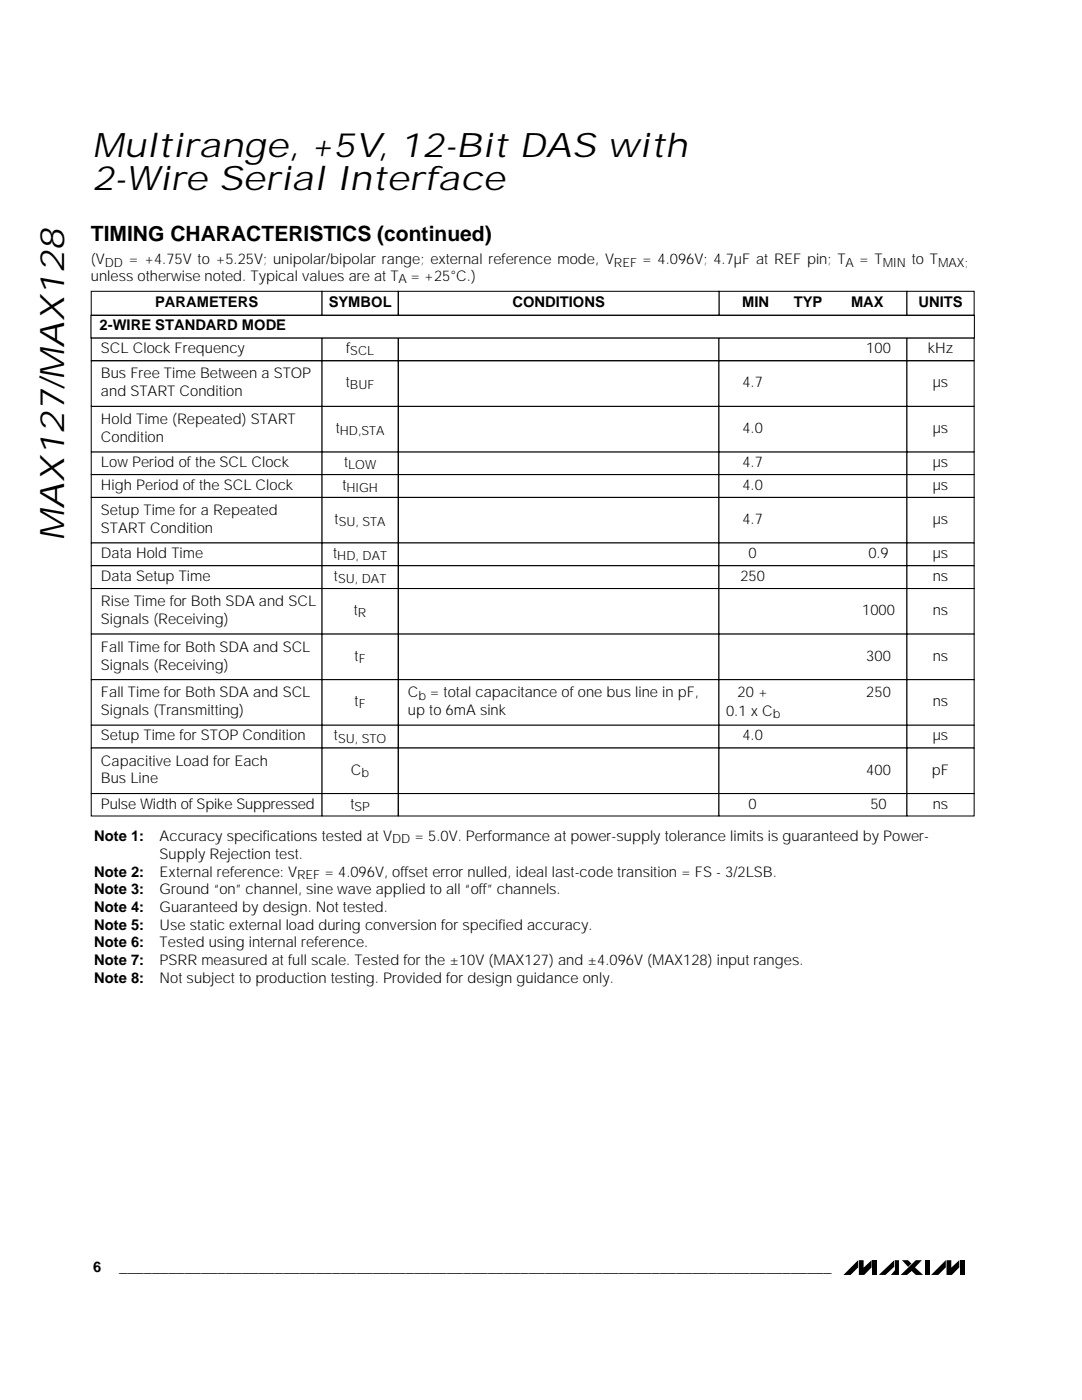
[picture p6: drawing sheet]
<svg xmlns="http://www.w3.org/2000/svg" width="216mm" height="279mm" viewBox="0 0 216 279" stroke-linecap="round" stroke-linejoin="round" font-family="sans-serif">
<path d="M171.2 251.5v1.4l-1.5 1.5h-1.4zM171.4 251.5h.9v1.5l1.6-1.5v1.4l-1.5 1.5h-1zM174.1 251.5h.9v2.9h-.9zM175.4 254.4l3-2.9v1.3l-1.7 1.6zM178.6 251.5h.8v2.9h-1.6l.8-.9zM180 251.5h1.2l.7 .7-.7 .6zM179.7 254.4l3-2.9h1.2l-1.3 1.5 1.6 1.4h-1.5l-.8-.8-.9 .8zM184.5 251.5h1v2.9h-1zM188.7 251.5v1.4l-1.5 1.5h-1.4zM188.9 251.5h.9v1.5l1.6-1.5v1.4l-1.5 1.5h-1zM191.6 251.5h.9v2.9h-.9z" fill="#000"/>
<path d="M18.3 58.2h45.9v4.7h-45.9z" fill-rule="evenodd" fill="#fff"/>
<path d="M18.2 58.1h46.1v4.8h-46.1z" fill="none" stroke="#000" stroke-width=".2"/>
<path d="M64.3 58.2h15.1v4.7h-15.1z" fill-rule="evenodd" fill="#fff"/>
<path d="M64.3 58.1h15.2v4.8h-15.2z" fill="none" stroke="#000" stroke-width=".2"/>
<path d="M143.5 58.2h37.4v4.7h-37.4z" fill-rule="evenodd" fill="#fff"/>
<path d="M143.5 58.1h37.5v4.8h-37.5z" fill="none" stroke="#000" stroke-width=".2"/>
<path d="M181 58.2h13.3v4.7h-13.3z" fill-rule="evenodd" fill="#fff"/>
<path d="M181 58.1h13.4v4.8h-13.4z" fill="none" stroke="#000" stroke-width=".2"/>
<path d="M79.5 58.2h63.9v4.7h-63.9z" fill-rule="evenodd" fill="#fff"/>
<path d="M79.5 58.1h64v4.8h-64z" fill="none" stroke="#000" stroke-width=".2"/>
<path d="M18.3 63h45.9v4.4h-45.9z" fill-rule="evenodd" fill="#fff"/>
<path d="M18.2 62.9h46.1v4.6h-46.1z" fill="none" stroke="#000" stroke-width=".2"/>
<path d="M64.3 63h15.1v4.4h-15.1z" fill-rule="evenodd" fill="#fff"/>
<path d="M64.3 62.9h15.2v4.6h-15.2z" fill="none" stroke="#000" stroke-width=".2"/>
<path d="M79.5 63h63.9v4.4h-63.9z" fill-rule="evenodd" fill="#fff"/>
<path d="M79.5 62.9h64v4.6h-64z" fill="none" stroke="#000" stroke-width=".2"/>
<path d="M143.5 63h37.4v4.4h-37.4z" fill-rule="evenodd" fill="#fff"/>
<path d="M143.5 62.9h37.5v4.6h-37.5z" fill="none" stroke="#000" stroke-width=".2"/>
<path d="M181 63h13.3v4.4h-13.3z" fill-rule="evenodd" fill="#fff"/>
<path d="M181 62.9h13.4v4.6h-13.4z" fill="none" stroke="#000" stroke-width=".2"/>
<path d="M18.3 90.3h45.9v4.4h-45.9z" fill-rule="evenodd" fill="#fff"/>
<path d="M18.2 90.2h46.1v4.5h-46.1z" fill="none" stroke="#000" stroke-width=".2"/>
<path d="M64.3 90.3h15.1v4.4h-15.1z" fill-rule="evenodd" fill="#fff"/>
<path d="M64.3 90.2h15.2v4.5h-15.2z" fill="none" stroke="#000" stroke-width=".2"/>
<path d="M79.5 90.3h63.9v4.4h-63.9z" fill-rule="evenodd" fill="#fff"/>
<path d="M79.5 90.2h64v4.5h-64z" fill="none" stroke="#000" stroke-width=".2"/>
<path d="M143.5 90.3h37.4v4.4h-37.4z" fill-rule="evenodd" fill="#fff"/>
<path d="M143.5 90.2h37.5v4.5h-37.5z" fill="none" stroke="#000" stroke-width=".2"/>
<path d="M181 90.3h13.3v4.4h-13.3z" fill-rule="evenodd" fill="#fff"/>
<path d="M181 90.2h13.4v4.5h-13.4z" fill="none" stroke="#000" stroke-width=".2"/>
<path d="M18.3 94.8h45.9v4.4h-45.9z" fill-rule="evenodd" fill="#fff"/>
<path d="M18.2 94.7h46.1v4.6h-46.1z" fill="none" stroke="#000" stroke-width=".2"/>
<path d="M64.3 94.8h15.1v4.4h-15.1z" fill-rule="evenodd" fill="#fff"/>
<path d="M64.3 94.7h15.2v4.6h-15.2z" fill="none" stroke="#000" stroke-width=".2"/>
<path d="M79.5 94.8h63.9v4.4h-63.9z" fill-rule="evenodd" fill="#fff"/>
<path d="M79.5 94.7h64v4.6h-64z" fill="none" stroke="#000" stroke-width=".2"/>
<path d="M143.5 94.8h37.4v4.4h-37.4z" fill-rule="evenodd" fill="#fff"/>
<path d="M143.5 94.7h37.5v4.6h-37.5z" fill="none" stroke="#000" stroke-width=".2"/>
<path d="M181 94.8h13.3v4.4h-13.3z" fill-rule="evenodd" fill="#fff"/>
<path d="M181 94.7h13.4v4.6h-13.4z" fill="none" stroke="#000" stroke-width=".2"/>
<path d="M18.3 99.3h45.9v9h-45.9z" fill-rule="evenodd" fill="#fff"/>
<path d="M18.2 99.3h46.1v9.1h-46.1z" fill="none" stroke="#000" stroke-width=".2"/>
<path d="M64.3 99.3h15.1v9h-15.1z" fill-rule="evenodd" fill="#fff"/>
<path d="M64.3 99.3h15.2v9.1h-15.2z" fill="none" stroke="#000" stroke-width=".2"/>
<path d="M79.5 99.3h63.9v9h-63.9z" fill-rule="evenodd" fill="#fff"/>
<path d="M79.5 99.3h64v9.1h-64z" fill="none" stroke="#000" stroke-width=".2"/>
<path d="M143.5 99.3h37.4v9h-37.4z" fill-rule="evenodd" fill="#fff"/>
<path d="M143.5 99.3h37.5v9.1h-37.5z" fill="none" stroke="#000" stroke-width=".2"/>
<path d="M181 99.3h13.3v9h-13.3z" fill-rule="evenodd" fill="#fff"/>
<path d="M181 99.3h13.4v9.1h-13.4z" fill="none" stroke="#000" stroke-width=".2"/>
<path d="M18.3 108.4h45.9v4.4h-45.9z" fill-rule="evenodd" fill="#fff"/>
<path d="M18.2 108.4h46.1v4.5h-46.1z" fill="none" stroke="#000" stroke-width=".2"/>
<path d="M64.3 108.4h15.1v4.4h-15.1z" fill-rule="evenodd" fill="#fff"/>
<path d="M64.3 108.4h15.2v4.5h-15.2z" fill="none" stroke="#000" stroke-width=".2"/>
<path d="M79.5 108.4h63.9v4.4h-63.9z" fill-rule="evenodd" fill="#fff"/>
<path d="M79.5 108.4h64v4.5h-64z" fill="none" stroke="#000" stroke-width=".2"/>
<path d="M143.5 108.4h37.4v4.4h-37.4z" fill-rule="evenodd" fill="#fff"/>
<path d="M143.5 108.4h37.5v4.5h-37.5z" fill="none" stroke="#000" stroke-width=".2"/>
<path d="M181 108.4h13.3v4.4h-13.3z" fill-rule="evenodd" fill="#fff"/>
<path d="M181 108.4h13.4v4.5h-13.4z" fill="none" stroke="#000" stroke-width=".2"/>
<path d="M18.3 113h45.9v4.4h-45.9z" fill-rule="evenodd" fill="#fff"/>
<path d="M18.2 112.9h46.1v4.6h-46.1z" fill="none" stroke="#000" stroke-width=".2"/>
<path d="M64.3 113h15.1v4.4h-15.1z" fill-rule="evenodd" fill="#fff"/>
<path d="M64.3 112.9h15.2v4.6h-15.2z" fill="none" stroke="#000" stroke-width=".2"/>
<path d="M79.5 113h63.9v4.4h-63.9z" fill-rule="evenodd" fill="#fff"/>
<path d="M79.5 112.9h64v4.6h-64z" fill="none" stroke="#000" stroke-width=".2"/>
<path d="M143.5 113h37.4v4.4h-37.4z" fill-rule="evenodd" fill="#fff"/>
<path d="M143.5 112.9h37.5v4.6h-37.5z" fill="none" stroke="#000" stroke-width=".2"/>
<path d="M181 113h13.3v4.4h-13.3z" fill-rule="evenodd" fill="#fff"/>
<path d="M181 112.9h13.4v4.6h-13.4z" fill="none" stroke="#000" stroke-width=".2"/>
<path d="M18.3 117.5h45.9v9h-45.9z" fill-rule="evenodd" fill="#fff"/>
<path d="M18.2 117.5h46.1v9.1h-46.1z" fill="none" stroke="#000" stroke-width=".2"/>
<path d="M64.3 117.5h15.1v9h-15.1z" fill-rule="evenodd" fill="#fff"/>
<path d="M64.3 117.5h15.2v9.1h-15.2z" fill="none" stroke="#000" stroke-width=".2"/>
<path d="M79.5 117.5h63.9v9h-63.9z" fill-rule="evenodd" fill="#fff"/>
<path d="M79.5 117.5h64v9.1h-64z" fill="none" stroke="#000" stroke-width=".2"/>
<path d="M143.5 117.5h37.4v9h-37.4z" fill-rule="evenodd" fill="#fff"/>
<path d="M143.5 117.5h37.5v9.1h-37.5z" fill="none" stroke="#000" stroke-width=".2"/>
<path d="M181 117.5h13.3v9h-13.3z" fill-rule="evenodd" fill="#fff"/>
<path d="M181 117.5h13.4v9.1h-13.4z" fill="none" stroke="#000" stroke-width=".2"/>
<path d="M18.3 126.6h45.9v9h-45.9z" fill-rule="evenodd" fill="#fff"/>
<path d="M18.2 126.6h46.1v9h-46.1z" fill="none" stroke="#000" stroke-width=".2"/>
<path d="M64.3 126.6h15.1v9h-15.1z" fill-rule="evenodd" fill="#fff"/>
<path d="M64.3 126.6h15.2v9h-15.2z" fill="none" stroke="#000" stroke-width=".2"/>
<path d="M79.5 126.6h63.9v9h-63.9z" fill-rule="evenodd" fill="#fff"/>
<path d="M79.5 126.6h64v9h-64z" fill="none" stroke="#000" stroke-width=".2"/>
<path d="M143.5 126.6h37.4v9h-37.4z" fill-rule="evenodd" fill="#fff"/>
<path d="M143.5 126.6h37.5v9h-37.5z" fill="none" stroke="#000" stroke-width=".2"/>
<path d="M181 126.6h13.3v9h-13.3z" fill-rule="evenodd" fill="#fff"/>
<path d="M181 126.6h13.4v9h-13.4z" fill="none" stroke="#000" stroke-width=".2"/>
<path d="M18.3 135.7h45.9v9h-45.9z" fill-rule="evenodd" fill="#fff"/>
<path d="M18.2 135.6h46.1v9.1h-46.1z" fill="none" stroke="#000" stroke-width=".2"/>
<path d="M64.3 135.7h15.1v9h-15.1z" fill-rule="evenodd" fill="#fff"/>
<path d="M64.3 135.6h15.2v9.1h-15.2z" fill="none" stroke="#000" stroke-width=".2"/>
<path d="M79.5 135.7h63.9v9h-63.9z" fill-rule="evenodd" fill="#fff"/>
<path d="M79.5 135.6h64v9.1h-64z" fill="none" stroke="#000" stroke-width=".2"/>
<path d="M143.5 135.7h37.4v9h-37.4z" fill-rule="evenodd" fill="#fff"/>
<path d="M143.5 135.6h37.5v9.1h-37.5z" fill="none" stroke="#000" stroke-width=".2"/>
<path d="M181 135.7h13.3v9h-13.3z" fill-rule="evenodd" fill="#fff"/>
<path d="M181 135.6h13.4v9.1h-13.4z" fill="none" stroke="#000" stroke-width=".2"/>
<path d="M18.3 144.8h45.9v4.4h-45.9z" fill-rule="evenodd" fill="#fff"/>
<path d="M18.2 144.7h46.1v4.6h-46.1z" fill="none" stroke="#000" stroke-width=".2"/>
<path d="M64.3 144.8h15.1v4.4h-15.1z" fill-rule="evenodd" fill="#fff"/>
<path d="M64.3 144.7h15.2v4.6h-15.2z" fill="none" stroke="#000" stroke-width=".2"/>
<path d="M79.5 144.8h63.9v4.4h-63.9z" fill-rule="evenodd" fill="#fff"/>
<path d="M79.5 144.7h64v4.6h-64z" fill="none" stroke="#000" stroke-width=".2"/>
<path d="M143.5 144.8h37.4v4.4h-37.4z" fill-rule="evenodd" fill="#fff"/>
<path d="M143.5 144.7h37.5v4.6h-37.5z" fill="none" stroke="#000" stroke-width=".2"/>
<path d="M181 144.8h13.3v4.4h-13.3z" fill-rule="evenodd" fill="#fff"/>
<path d="M181 144.7h13.4v4.6h-13.4z" fill="none" stroke="#000" stroke-width=".2"/>
<path d="M18.3 149.4h45.9v8.9h-45.9z" fill-rule="evenodd" fill="#fff"/>
<path d="M18.2 149.3h46.1v9.1h-46.1z" fill="none" stroke="#000" stroke-width=".2"/>
<path d="M64.3 149.4h15.1v8.9h-15.1z" fill-rule="evenodd" fill="#fff"/>
<path d="M64.3 149.3h15.2v9.1h-15.2z" fill="none" stroke="#000" stroke-width=".2"/>
<path d="M79.5 149.4h63.9v8.9h-63.9z" fill-rule="evenodd" fill="#fff"/>
<path d="M79.5 149.3h64v9.1h-64z" fill="none" stroke="#000" stroke-width=".2"/>
<path d="M143.5 149.4h37.4v8.9h-37.4z" fill-rule="evenodd" fill="#fff"/>
<path d="M143.5 149.3h37.5v9.1h-37.5z" fill="none" stroke="#000" stroke-width=".2"/>
<path d="M181 149.4h13.3v8.9h-13.3z" fill-rule="evenodd" fill="#fff"/>
<path d="M181 149.3h13.4v9.1h-13.4z" fill="none" stroke="#000" stroke-width=".2"/>
<path d="M18.3 158.4h45.9v4.4h-45.9z" fill-rule="evenodd" fill="#fff"/>
<path d="M18.2 158.4h46.1v4.4h-46.1z" fill="none" stroke="#000" stroke-width=".2"/>
<path d="M64.3 158.4h15.1v4.4h-15.1z" fill-rule="evenodd" fill="#fff"/>
<path d="M64.3 158.4h15.2v4.4h-15.2z" fill="none" stroke="#000" stroke-width=".2"/>
<path d="M79.5 158.4h63.9v4.4h-63.9z" fill-rule="evenodd" fill="#fff"/>
<path d="M79.5 158.4h64v4.4h-64z" fill="none" stroke="#000" stroke-width=".2"/>
<path d="M143.5 158.4h37.4v4.4h-37.4z" fill-rule="evenodd" fill="#fff"/>
<path d="M143.5 158.4h37.5v4.4h-37.5z" fill="none" stroke="#000" stroke-width=".2"/>
<path d="M181 158.4h13.3v4.4h-13.3z" fill-rule="evenodd" fill="#fff"/>
<path d="M181 158.4h13.4v4.4h-13.4z" fill="none" stroke="#000" stroke-width=".2"/>
<path d="M18.3 81.2h45.9v8.9h-45.9z" fill-rule="evenodd" fill="#fff"/>
<path d="M18.2 81.1h46.1v9.1h-46.1z" fill="none" stroke="#000" stroke-width=".2"/>
<path d="M64.3 81.2h15.1v8.9h-15.1z" fill-rule="evenodd" fill="#fff"/>
<path d="M64.3 81.1h15.2v9.1h-15.2z" fill="none" stroke="#000" stroke-width=".2"/>
<path d="M79.5 81.2h63.9v8.9h-63.9z" fill-rule="evenodd" fill="#fff"/>
<path d="M79.5 81.1h64v9.1h-64z" fill="none" stroke="#000" stroke-width=".2"/>
<path d="M143.5 81.2h37.4v8.9h-37.4z" fill-rule="evenodd" fill="#fff"/>
<path d="M143.5 81.1h37.5v9.1h-37.5z" fill="none" stroke="#000" stroke-width=".2"/>
<path d="M181 81.2h13.3v8.9h-13.3z" fill-rule="evenodd" fill="#fff"/>
<path d="M181 81.1h13.4v9.1h-13.4z" fill="none" stroke="#000" stroke-width=".2"/>
<path d="M18.3 72.1h45.9v8.9h-45.9z" fill-rule="evenodd" fill="#fff"/>
<path d="M18.2 72h46.1v9.1h-46.1z" fill="none" stroke="#000" stroke-width=".2"/>
<path d="M64.3 72.1h15.1v8.9h-15.1z" fill-rule="evenodd" fill="#fff"/>
<path d="M64.3 72h15.2v9.1h-15.2z" fill="none" stroke="#000" stroke-width=".2"/>
<path d="M79.5 72.1h63.9v8.9h-63.9z" fill-rule="evenodd" fill="#fff"/>
<path d="M79.5 72h64v9.1h-64z" fill="none" stroke="#000" stroke-width=".2"/>
<path d="M143.5 72.1h37.4v8.9h-37.4z" fill-rule="evenodd" fill="#fff"/>
<path d="M143.5 72h37.5v9.1h-37.5z" fill="none" stroke="#000" stroke-width=".2"/>
<path d="M181 72.1h13.3v8.9h-13.3z" fill-rule="evenodd" fill="#fff"/>
<path d="M181 72h13.4v9.1h-13.4z" fill="none" stroke="#000" stroke-width=".2"/>
<path d="M18.3 67.5h45.9v4.4h-45.9z" fill-rule="evenodd" fill="#fff"/>
<path d="M18.2 67.5h46.1v4.5h-46.1z" fill="none" stroke="#000" stroke-width=".2"/>
<path d="M64.3 67.5h15.1v4.4h-15.1z" fill-rule="evenodd" fill="#fff"/>
<path d="M64.3 67.5h15.2v4.5h-15.2z" fill="none" stroke="#000" stroke-width=".2"/>
<path d="M79.5 67.5h63.9v4.4h-63.9z" fill-rule="evenodd" fill="#fff"/>
<path d="M79.5 67.5h64v4.5h-64z" fill="none" stroke="#000" stroke-width=".2"/>
<path d="M143.5 67.5h37.4v4.4h-37.4z" fill-rule="evenodd" fill="#fff"/>
<path d="M143.5 67.5h37.5v4.5h-37.5z" fill="none" stroke="#000" stroke-width=".2"/>
<path d="M181 67.5h13.3v4.4h-13.3z" fill-rule="evenodd" fill="#fff"/>
<path d="M181 67.5h13.4v4.5h-13.4z" fill="none" stroke="#000" stroke-width=".2"/>
<path d="M18.2 63h176.2v4.4h-176.2z" fill-rule="evenodd" fill="#fff"/>
<path d="M18.2 63h176.2v4.4h-176.2z" fill="none" stroke="#000" stroke-width=".2"/>
<g font-size="6.8">
<text x="18.4" y="31.3">Multirange, +5V, 12-Bit DAS with</text>
<text x="18.4" y="38">2-Wire Serial Interface</text>
<text x="12.8" y="107.9" transform="rotate(-90 12.8 107.9)">MAX127/MAX128</text>
</g>
<text font-size="4.2" x="18.1" y="48.2">TIMING CHARACTERISTICS (continued)</text>
<g font-size="2.9">
<text x="18.1" y="52.8">(V</text>
<text x="25.7" y="52.8">= +4.75V to +5.25V; unipolar/bipolar range; external reference mode, V</text>
<text x="128.1" y="52.8">= 4.096V; 4.7µF at REF pin; T</text>
<text x="171.4" y="52.8">= T</text>
<text x="181.9" y="52.8">to T</text>
<text x="18.1" y="56.1">unless otherwise noted. Typical values are at T</text>
<text x="81.9" y="56.1">= +25°C.)</text>
<text x="19.9" y="65.9">2-WIRE STANDARD MODE</text>
<text x="31" y="61.3">PARAMETERS</text>
<text x="65.6" y="61.3">SYMBOL</text>
<text x="102.2" y="61.3">CONDITIONS</text>
<text x="148.1" y="61.3">MIN</text>
<text x="158.4" y="61.3">TYP</text>
<text x="169.8" y="61.3">MAX</text>
<text x="183.3" y="61.3">UNITS</text>
<text x="20.1" y="70.5">SCL Clock Frequency</text>
<text x="69.1" y="70.5">f</text>
<text x="172.9" y="70.5">100</text>
<text x="185.1" y="70.5">kHz</text>
<text x="20.1" y="75.5">Bus Free Time Between a STOP</text>
<text x="69" y="77.3">t</text>
<text x="148.1" y="77.3">4.7</text>
<text x="186.1" y="77.3">µs</text>
<text x="20.1" y="79.1">and START Condition</text>
<text x="20.1" y="84.6">Hold Time (Repeated) START</text>
<text x="20.1" y="88.2">Condition</text>
<text x="67" y="86.4">t</text>
<text x="148.1" y="86.4">4.0</text>
<text x="186.1" y="86.4">µs</text>
<text x="20.1" y="93.2">Low Period of the SCL Clock</text>
<text x="68.7" y="93.2">t</text>
<text x="148.1" y="93.2">4.7</text>
<text x="186.1" y="93.2">µs</text>
<text x="20.1" y="97.8">High Period of the SCL Clock</text>
<text x="68.3" y="97.8">t</text>
<text x="148.1" y="97.8">4.0</text>
<text x="186.1" y="97.8">µs</text>
<text x="20.1" y="102.8">Setup Time for a Repeated</text>
<text x="20.1" y="106.3">START Condition</text>
<text x="66.8" y="104.6">t</text>
<text x="148.1" y="104.6">4.7</text>
<text x="186.1" y="104.6">µs</text>
<text x="20.1" y="111.4">Data Hold Time</text>
<text x="66.5" y="111.4">t</text>
<text x="149.4" y="111.4">0</text>
<text x="173.3" y="111.4">0.9</text>
<text x="186.1" y="111.4">µs</text>
<text x="20.1" y="115.9">Data Setup Time</text>
<text x="66.6" y="115.9">t</text>
<text x="147.7" y="115.9">250</text>
<text x="186.1" y="115.9">ns</text>
<text x="20.1" y="121">Rise Time for Both SDA and SCL</text>
<text x="20.1" y="124.5">Signals (Receiving)</text>
<text x="70.6" y="122.8">t</text>
<text x="172" y="122.8">1000</text>
<text x="186.1" y="122.8">ns</text>
<text x="20.1" y="130.1">Fall Time for Both SDA and SCL</text>
<text x="70.8" y="131.9">t</text>
<text x="172.9" y="131.9">300</text>
<text x="186.1" y="131.9">ns</text>
<text x="20.1" y="133.6">Signals (Receiving)</text>
<text x="20.1" y="139.2">Fall Time for Both SDA and SCL</text>
<text x="20.1" y="142.7">Signals (Transmitting)</text>
<text x="70.8" y="140.9">t</text>
<text x="81.4" y="139.2">C</text>
<text x="81.4" y="142.7">up to 6mA sink</text>
<text x="85.8" y="139.2">= total capacitance of one bus line in pF,</text>
<text x="144.9" y="142.8">0.1 x C</text>
<text x="147.2" y="139.1">20 +</text>
<text x="172.9" y="139.1">250</text>
<text x="186.1" y="140.9">ns</text>
<text x="20.1" y="147.8">Setup Time for STOP Condition</text>
<text x="66.6" y="147.8">t</text>
<text x="148.1" y="147.8">4.0</text>
<text x="186.1" y="147.8">µs</text>
<text x="20.1" y="152.8">Capacitive Load for Each</text>
<text x="70" y="154.6">C</text>
<text x="172.9" y="154.6">400</text>
<text x="186" y="154.6">pF</text>
<text x="20.1" y="156.3">Bus Line</text>
<text x="20.1" y="161.4">Pulse Width of Spike Suppressed</text>
<text x="69.9" y="161.4">t</text>
<text x="149.4" y="161.4">0</text>
<text x="173.7" y="161.4">50</text>
<text x="186.1" y="161.4">ns</text>
<text x="18.8" y="167.9">Note 1:</text>
<text x="31.9" y="167.9">Accuracy specifications tested at V</text>
<text x="82.7" y="167.9">= 5.0V. Performance at power-supply tolerance limits is guaranteed by Power-</text>
<text x="31.9" y="171.4">Supply Rejection test.</text>
<text x="18.8" y="178.5">Note 3:</text>
<text x="18.8" y="174.9">Note 2:</text>
<text x="31.9" y="178.5">Ground “on” channel, sine wave applied to all “off” channels.</text>
<text x="31.9" y="174.9">External reference: V</text>
<text x="64.7" y="174.9">= 4.096V, offset error nulled, ideal last-code transition = FS - 3/2LSB.</text>
<text x="18.8" y="182">Note 4:</text>
<text x="18.8" y="185.6">Note 5:</text>
<text x="31.9" y="182">Guaranteed by design. Not tested.</text>
<text x="31.9" y="185.6">Use static external load during conversion for specified accuracy.</text>
<text x="18.8" y="189.1">Note 6:</text>
<text x="31.9" y="189.1">Tested using internal reference.</text>
<text x="18.8" y="192.6">Note 7:</text>
<text x="18.8" y="196.2">Note 8:</text>
<text x="31.9" y="192.6">PSRR measured at full scale. Tested for the ±10V (MAX127) and ±4.096V (MAX128) input ranges.</text>
<text x="31.9" y="196.2">Not subject to production testing. Provided for design guidance only.</text>
<text x="18.6" y="253.8">6</text>
<text x="23.8" y="253.8">_______________________________________________________________________________________</text>
</g>
<g font-size="2.5">
<text x="20.9" y="53.2">DD</text>
<text x="122.5" y="53.2">REF</text>
<text x="168.7" y="53.2">A</text>
<text x="176.2" y="53.2">MIN</text>
<text x="187.2" y="53.2">MAX;</text>
<text x="79.5" y="56.6">A</text>
<text x="69.9" y="70.9">SCL</text>
<text x="69.8" y="77.7">BUF</text>
<text x="67.8" y="86.8">HD,STA</text>
<text x="69.5" y="93.6">LOW</text>
<text x="69.1" y="98.2">HIGH</text>
<text x="67.6" y="105">SU, STA</text>
<text x="67.3" y="111.8">HD, DAT</text>
<text x="67.5" y="116.4">SU, DAT</text>
<text x="71.4" y="123.2">R</text>
<text x="71.6" y="132.3">F</text>
<text x="71.6" y="141.4">F</text>
<text x="83.5" y="139.6">b</text>
<text x="154.2" y="143.3">b</text>
<text x="67.5" y="148.2">SU, STO</text>
<text x="72.2" y="155">b</text>
<text x="70.7" y="161.8">SP</text>
<text x="78.2" y="168.3">DD</text>
<text x="59.3" y="175.4">REF</text>
</g>
</svg>
